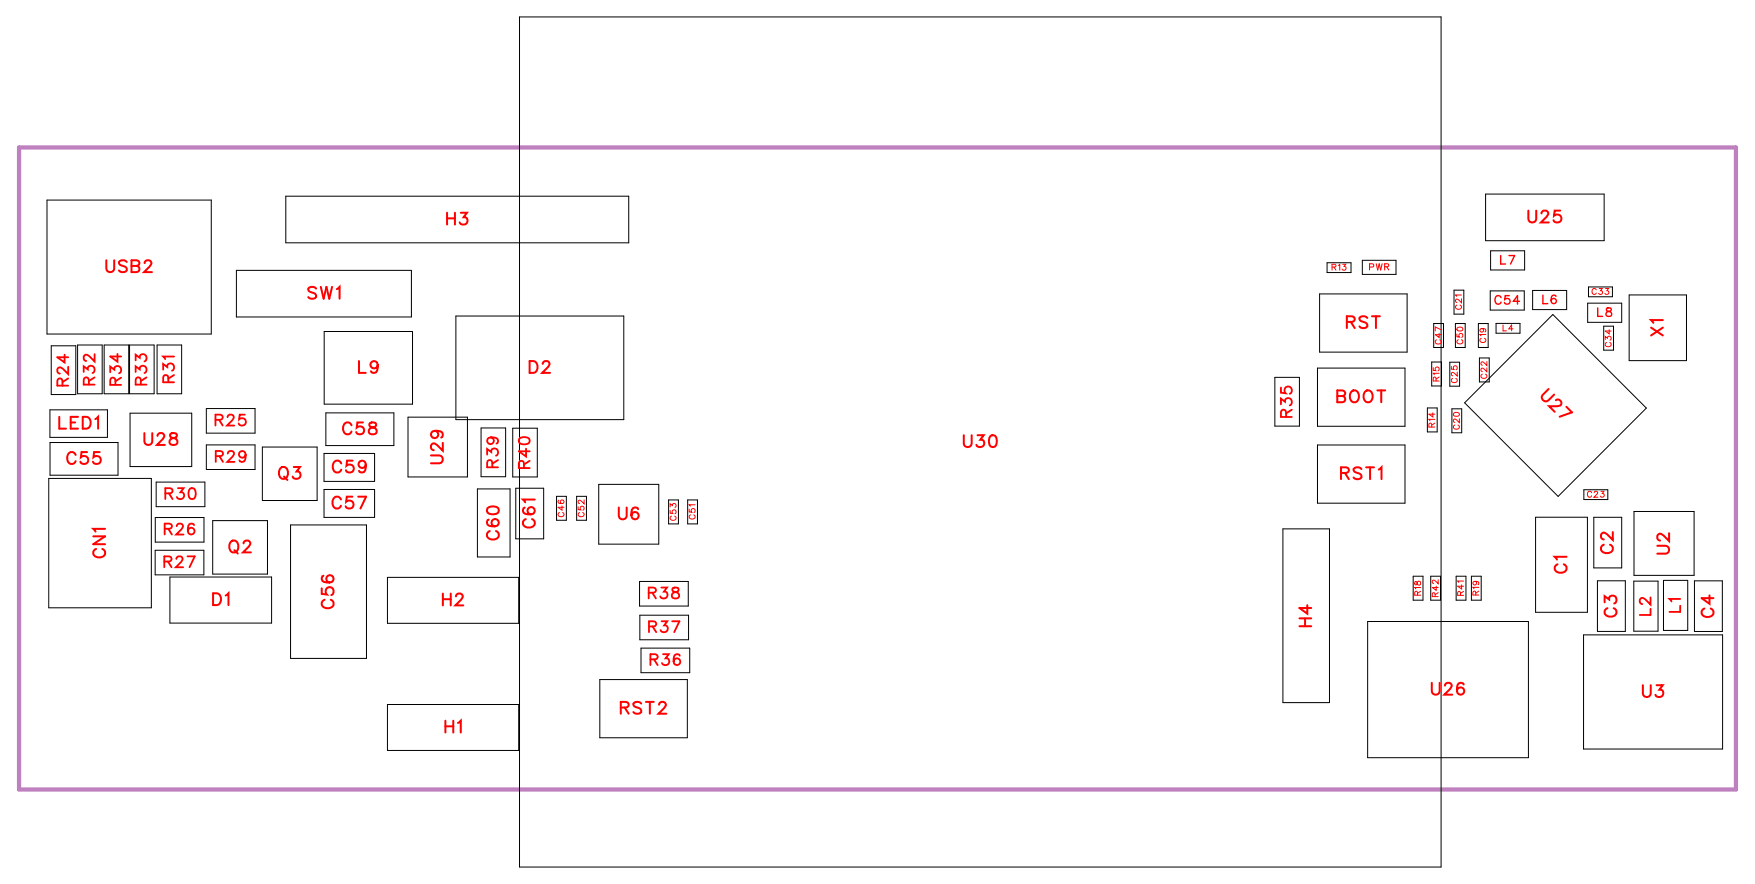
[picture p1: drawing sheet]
<svg xmlns="http://www.w3.org/2000/svg" width="105mm" height="53mm" viewBox="0 0 105 53" stroke-linecap="round" stroke-linejoin="round" font-family="sans-serif">
<path d="M1.1 8.8h103v38.5h-103z" fill="none" stroke="#bf80bf" stroke-width=".25"/>
<g fill="none" stroke="#000" stroke-width=".06">
<path d="M2.8 12h9.9v8h-9.9zM14.2 16.2h10.5v2.8h-10.5zM17.1 11.8h20.6v2.8h-20.6zM19.4 19.9h5.3v4.3h-5.3zM27.3 18.9h10.1v6.3h-10.1zM31.2 1h55.3v51h-55.3zM79.2 17.6h5.2v3.5h-5.2zM79.6 15.7h1.4v.6h-1.4zM81.7 15.6h2v.8h-2zM86 19.4h.6v1.4h-.6zM87.2 17.4h.6v1.4h-.6zM87.3 19.4h.6v1.4h-.6z"/>
<path d="M88.7 19.4h.6v1.4h-.6zM89.1 11.6h7.1v2.8h-7.1zM89.4 17.4h2v1.2h-2zM89.4 15h2.1v1.2h-2.1zM89.7 19.4h1.5v.6h-1.5zM91.9 17.4h2.1v1.2h-2.1zM93.2 18.9l5.6 5.6-5.3 5.3-5.6-5.7zM95.2 18.2h2.1v1.1h-2.1zM95.3 17.2h1.4v.6h-1.4zM96.2 19.6h.6v1.4h-.6zM97.7 17.7h3.5v3.9h-3.5zM2.9 28.7h6.2v7.7h-6.2z"/>
<path d="M3 24.6h3.4v1.6h-3.4zM3 26.5h4.1v2h-4.1zM3.1 20.7h1.4v2.9h-1.4zM4.7 20.7h1.4v2.9h-1.4zM6.2 20.7h1.5v2.9h-1.5zM7.8 20.7h1.4v2.9h-1.4zM7.8 24.8h3.7v3.2h-3.7zM9.3 33h2.9v1.5h-2.9zM9.3 31h2.9v1.5h-2.9zM9.4 28.9h2.9v1.5h-2.9zM9.4 20.7h1.5v2.9h-1.5zM10.2 34.6h6.1v2.7h-6.1z"/>
<path d="M12.4 26.7h2.9v1.4h-2.9zM12.4 24.5h2.9v1.5h-2.9zM12.8 31.2h3.2v3.2h-3.2zM15.7 26.8h3.3v3.2h-3.3zM17.4 31.5h4.6v8h-4.6zM19.4 27.2h3.1v1.7h-3.1zM19.4 29.3h3.1v1.7h-3.1zM19.5 24.7h4.1v2h-4.1zM23.2 34.6h7.9v2.8h-7.9zM24.5 25h3.5v3.6h-3.5zM28.6 29.3h2v4.1h-2zM28.9 25.7h1.4v2.9h-1.4z"/>
<path d="M30.8 25.7h1.4v2.9h-1.4zM30.9 29.3h1.7v3h-1.7zM33.4 29.7h.6v1.5h-.6zM34.6 29.7h.6v1.5h-.6zM35.9 29h3.6v3.6h-3.6zM38.4 34.9h2.9v1.4h-2.9zM38.4 36.9h2.9v1.4h-2.9zM38.5 38.8h2.9v1.5h-2.9zM40.1 30h.6v1.4h-.6zM41.3 30h.5v1.4h-.5zM76.5 22.6h1.5v2.9h-1.5zM77 31.7h2.8v10.4h-2.8z"/>
<path d="M79 22.1h5.3v3.4h-5.3zM79 26.7h5.3v3.5h-5.3zM82 37.3h9.7v8.1h-9.7zM84.8 34.5h.6v1.5h-.6zM85.6 24.5h.6v1.4h-.6zM85.8 34.5h.6v1.5h-.6zM85.9 21.7h.6v1.4h-.6zM87 21.7h.6v1.4h-.6zM87.1 24.5h.6v1.4h-.6zM87.4 34.5h.5v1.5h-.5zM88.3 34.5h.6v1.5h-.6zM88.8 21.5h.5v1.4h-.5z"/>
<path d="M92.1 31h3.1v5.7h-3.1zM95 38.1h8.3v6.8h-8.3zM95 29.4h1.5v.5h-1.5zM95.6 31h1.7v3h-1.7zM95.8 34.8h1.7v3h-1.7zM98 34.8h1.5v3h-1.5zM98 30.7h3.6v3.8h-3.6zM99.8 34.8h1.4v3h-1.4zM101.7 34.8h1.6v3h-1.6zM23.2 42.2h7.9v2.8h-7.9zM36 40.7h5.2v3.5h-5.2z"/>
</g>
<g fill="none" stroke="#f00" stroke-width=".12">
<path d="M6.4 15.6v.5l.2 .2 .2-.1 .1-.6M7.6 15.7l-.2-.1-.3 .1 .1 .2 .4 .1v.2l-.2 .1-.3-.1M7.9 15.9l.4 .1 .1 .2-.2 .1h-.3v-.7l.4 .1v.2h-.1M8.7 15.8l.1-.2h.1l.2 .1-.1 .3-.4 .3h.5M19 17.3l-.2-.1-.3 .1 .1 .2 .4 .2v.1l-.2 .1-.3-.1M19.2 17.2l.2 .7 .2-.7 .2 .7 .1-.7M20.2 17.3l.2-.1v.7M26.8 12.8v.7M26.8 13.1h.5M27.3 12.8v.7M27.6 12.8h.4l-.2 .2a.24 .24 0 0 1 .2 .4 .24 .24 0 0 1-.4-.1M80.8 19.3h.4l.1-.2-.2-.1h-.3v.7"/>
<path d="M81 19.3l.3 .4M82 19.1l-.1-.1-.3 .1v.1l.4 .3v.1l-.1 .1-.3-.1M82.3 19h.5M82.5 19v.7M91.7 12.6v.5l.2 .2 .2-.1 .1-.6M92.5 12.8l.1-.2h.1l.2 .2-.1 .2-.4 .3h.5M93.6 12.6h-.3l-.1 .3a.25 .25 0 0 1 .4 0 .25 .25 0 0 1 0 .4 .25 .25 0 0 1-.4-.1M99 19.6l.8 .5M99.8 19.2h-.8l.2 .2M99.8 19.6l-.8 .5M3.6 25v.7h.4M4.2 25.3h.3"/>
<path d="M4.5 27.3a.26 .26 0 0 0-.3-.2 .26 .26 0 0 0-.2 .3v.1a.26 .26 0 0 0 .2 .3 .26 .26 0 0 0 .3-.2M4.7 25h-.5v.7h.5M5 25h.2a.38 .38 0 0 1 .2 .3 .38 .38 0 0 1-.2 .4h-.2zM5.2 27.1h-.3v.3a.25 .25 0 0 1 .3 0 .25 .25 0 0 1 0 .4 .25 .25 0 0 1-.4-.1M5.6 32.1h.7l-.7 .5h.7M5.7 25.1l.2-.1v.7M5.8 32.9a.26 .26 0 0 0-.2 .3 .26 .26 0 0 0 .3 .2h.1a.26 .26 0 0 0 .3-.2 .26 .26 0 0 0-.2-.3M6 27.1h-.4v.3a.25 .25 0 0 1 .4 0 .25 .25 0 0 1-.1 .4 .25 .25 0 0 1-.3-.1M6.3 31.7h-.7l.1 .2M8.7 26v.5l.2 .2 .2-.1v-.6M9.4 26.1l.2-.1h.1l.2 .1-.1 .2-.4 .4h.5M10.2 26v.2l.3 .1 .1 .1a.24 .24 0 0 1-.2 .3 .24 .24 0 0 1-.2-.3l.4-.3v-.1z"/>
<path d="M12.8 35.6h.2a.38 .38 0 0 1 .3 .3 .38 .38 0 0 1-.3 .4h-.2zM13.5 35.7l.2-.1v.7M13.8 32.5l.1-.1a.33 .33 0 0 1 .4 .4 .33 .33 0 0 1-.4 .3l-.1-.3zM14.1 33l.2 .2M14.6 32.6l.1-.2h.2l.1 .1-.1 .3-.3 .3h.5M16.8 28.1l.1-.1a.33 .33 0 0 1 .4 .3 .33 .33 0 0 1-.4 .4l-.2-.3zM17 28.6l.2 .2M17.6 28h.4l-.2 .3a.24 .24 0 0 1 .2 .3 .24 .24 0 0 1-.4 0M19.3 35.3v.3h.3a.25 .25 0 0 1 0-.3 .25 .25 0 0 1 .4 0 .25 .25 0 0 1-.1 .4M19.4 34.5h-.1a.35 .35 0 0 0 .3 .5 .35 .35 0 0 0 .4-.3 .22 .22 0 0 0-.2-.2 .22 .22 0 0 0-.2 .2 .22 .22 0 0 0 .2 .2M19.5 35.9a.26 .26 0 0 0-.2 .3 .26 .26 0 0 0 .3 .3h.1a.26 .26 0 0 0 .3-.3 .26 .26 0 0 0-.2-.3M20.5 29.9a.26 .26 0 0 0-.3-.1 .26 .26 0 0 0-.3 .2v.2a.26 .26 0 0 0 .3 .3 .26 .26 0 0 0 .3-.2"/>
<path d="M20.5 27.8a.26 .26 0 0 0-.3-.2 .26 .26 0 0 0-.2 .3v.1a.26 .26 0 0 0 .2 .3 .26 .26 0 0 0 .3-.1M21.1 25.5a.26 .26 0 0 0-.3-.2 .26 .26 0 0 0-.2 .3v.2a.26 .26 0 0 0 .2 .2 .26 .26 0 0 0 .3-.1M21.1 29.8h-.3v.3a.25 .25 0 0 1 .3 0 .25 .25 0 0 1 0 .3 .25 .25 0 0 1-.4-.1M21.2 27.6h-.4v.3a.25 .25 0 0 1 .4 0 .25 .25 0 0 1-.1 .4 .25 .25 0 0 1-.3-.1M21.5 29.8h.5l-.4 .7M21.5 21.6v.7h.4M21.8 25.3h-.4v.3a.25 .25 0 0 1 .4 0 .25 .25 0 0 1-.1 .4 .25 .25 0 0 1-.3-.1M21.9 27.8a.22 .22 0 0 1-.3 .2 .22 .22 0 0 1 0-.3 .22 .22 0 0 1 .3 0v.1a.34 .34 0 0 1-.2 .5l-.2-.1M22.2 25.4v.2l.3 .1 .1 .1a.24 .24 0 0 1-.2 .2 .24 .24 0 0 1-.3-.2l.5-.3-.1-.1zM22.7 21.9a.22 .22 0 0 1-.3 .2 .22 .22 0 0 1-.1-.4 .22 .22 0 0 1 .3 0l.1 .2a.34 .34 0 0 1-.3 .4h-.1M25.9 27.3h.5l.2 .2-.1 .2-.6 .1M26.1 25.8a.22 .22 0 0 1 .2 .3 .22 .22 0 0 1-.4 .1 .22 .22 0 0 1 .1-.3l.1-.1a.34 .34 0 0 1 .5 .3l-.1 .1"/>
<path d="M26.6 26.5v.5l-.4-.3-.2-.1-.1 .1v.1l.1 .2M26.6 35.6v.7M26.6 35.9h.4M27 35.6v.7M27.4 35.7l.1-.1h.1l.2 .1-.1 .2-.4 .4h.5M29.2 30.5l.3-.1a.3 .3 0 0 1 .4 .2 .38 .38 0 0 1-.4 .2 .38 .38 0 0 1-.3-.2zM29.3 31.1l-.1 .1a.35 .35 0 0 0 .3 .4 .35 .35 0 0 0 .4-.3 .22 .22 0 0 0-.2-.2 .22 .22 0 0 0-.2 .2 .22 .22 0 0 0 .2 .2M29.4 31.8a.26 .26 0 0 0-.2 .3 .26 .26 0 0 0 .3 .2h.2a.26 .26 0 0 0 .2-.2 .26 .26 0 0 0-.1-.3M31.5 30.4l-.1 .1a.35 .35 0 0 0 .3 .4 .35 .35 0 0 0 .4-.3 .22 .22 0 0 0-.2-.2 .22 .22 0 0 0-.3 .2 .22 .22 0 0 0 .2 .2M31.5 31.1a.26 .26 0 0 0-.1 .3 .26 .26 0 0 0 .2 .2h.2a.26 .26 0 0 0 .3-.2 .26 .26 0 0 0-.2-.3M31.8 21.6h.2a.38 .38 0 0 1 .3 .4 .38 .38 0 0 1-.3 .3h-.2zM32.1 29.9h-.7l.1 .2"/>
<path d="M32.6 21.8l.1-.2h.1l.2 .2-.1 .2-.4 .3h.5M37.1 30.4v.5l.2 .2 .3-.1v-.6M38.3 30.5h-.1a.35 .35 0 0 0-.4 .2 .35 .35 0 0 0 .3 .4 .22 .22 0 0 0 .2-.2 .22 .22 0 0 0-.2-.2 .22 .22 0 0 0-.2 .2M57.8 26.1v.5l.2 .2 .3-.1v-.6M58.6 26.1h.4l-.2 .3a.24 .24 0 0 1 .2 .3 .24 .24 0 0 1-.4 0M59.4 26.1h.1a.37 .37 0 0 1 .3 .3 .37 .37 0 0 1-.3 .4 .45 .45 0 0 1-.1-.7zM78 37.5h.7M78 37.1h.7M78.3 37.1v.4M78.4 36.3v.5l-.4-.4h.7M80.2 23.7l.5 .1v.2l-.2 .1h-.3v-.7l.5 .1v.1l-.2 .1M80.4 28.3h.4l.1-.2-.2-.1h-.3v.7"/>
<path d="M80.7 28.3l.2 .4M81.1 23.4a.33 .33 0 0 1 .4 .4 .33 .33 0 0 1-.4 .3l-.1-.3zM81.7 28.1l-.2-.1-.3 .1 .1 .2 .4 .2v.1l-.2 .1-.3-.1M81.9 23.5v-.1a.33 .33 0 0 1 .5 .4 .33 .33 0 0 1-.5 .3l-.1-.3zM82 28h.4M82.2 28v.7M82.6 23.4h.5M82.7 28.1l.2-.1v.7M82.9 23.4v.7M92.9 23.3l-.4 .5 .1 .2h.3l.3-.4M93.3 24h.3v.1v.2h-.2h-.5l.4 .4M93.4 33.8a.26 .26 0 0 0-.1 .3 .26 .26 0 0 0 .2 .2h.2a.26 .26 0 0 0 .3-.2 .26 .26 0 0 0-.2-.3"/>
<path d="M94 24.4l.3 .3-.7 .3M94 33.4h-.7l.1 .1M96.2 32.6a.26 .26 0 0 0-.2 .3 .26 .26 0 0 0 .3 .3h.2a.26 .26 0 0 0 .3-.3 .26 .26 0 0 0-.2-.3M96.3 36.1v-.4l.2 .2a.24 .24 0 0 1 .4-.1 .24 .24 0 0 1-.1 .4M96.4 36.5a.26 .26 0 0 0-.1 .2 .26 .26 0 0 0 .2 .3h.2a.26 .26 0 0 0 .3-.3 .26 .26 0 0 0-.2-.2M96.8 31.9v.5l-.4-.4-.2-.1-.2 .2v.1l.2 .1M99.4 32.7h.5l.2 .2-.1 .3h-.6M100.1 32v.4l-.3-.3-.2-.1-.2 .1v.2l.2 .1M102.3 36.5a.26 .26 0 0 0-.2 .3 .26 .26 0 0 0 .3 .2h.1a.26 .26 0 0 0 .3-.2 .26 .26 0 0 0-.2-.3M102.6 35.7v.5l-.5-.3h.7M26.7 43.2v.7M26.7 43.5h.5"/>
<path d="M27.2 43.2v.7M27.5 43.3l.1-.1v.7M37.2 42.4h.4l.1-.2-.2-.1h-.3v.7M37.5 42.4l.2 .4M38.5 42.2l-.2-.1-.3 .1 .1 .1 .4 .3v.1l-.2 .1-.3-.1M38.7 42.1h.5M39 42.1v.7M39.5 42.2l.2-.1h.1l.1 .1-.1 .2-.3 .4h.5M85.9 40.9v.5l.2 .2 .2-.1 .1-.6M86.7 41.1l.1-.2h.2l.1 .2-.1 .2-.4 .3h.5M87.8 41a.35 .35 0 0 0-.4 .2 .35 .35 0 0 0 .2 .4 .22 .22 0 0 0 .2-.2 .22 .22 0 0 0-.2-.2 .22 .22 0 0 0-.2 .2M98.6 41.1v.5l.2 .2 .2-.1v-.6"/>
<path d="M99.4 41.1h.3l-.2 .2a.24 .24 0 0 1 .2 .4 .24 .24 0 0 1-.4-.1"/>
</g>
<g fill="none" stroke="#f00" stroke-width=".11">
<path d="M3.7 23.1v-.4h-.2l-.1 .4h.7M3.9 21.3v.4l-.5-.3h.7M4.1 22v.4l-.5-.4-.2 .3 .2 .1M4.1 22.7l-.4 .2M5 22.3v-.3l.3 .1a.22 .22 0 0 1 .3-.1 .22 .22 0 0 1-.1 .4M5.3 23.1v-.4l-.2-.1-.1 .5h.7M5.7 21.2v.5l-.6-.4-.1 .2 .2 .1M5.7 22.6l-.4 .2M6.6 22.3v-.3l.3 .2a.22 .22 0 0 1 .3-.2 .22 .22 0 0 1-.1 .4M6.9 23.1v-.4h-.2l-.1 .4h.7M7 21.2v.5l-.4-.3h.7M7.3 22.6l-.4 .3"/>
<path d="M8.1 22.3v-.3l.3 .1a.22 .22 0 0 1 .3-.1 .22 .22 0 0 1 0 .4M8.1 21.6v-.3l.3 .1a.22 .22 0 0 1 .3-.1 .22 .22 0 0 1 0 .4M8.4 23.1v-.4l-.2-.1-.1 .5h.7M8.8 22.6l-.4 .2M9.8 22.2v-.4l.2 .2a.22 .22 0 0 1 .4-.2 .22 .22 0 0 1-.1 .4M9.9 33.7l.3-.1 .1-.2-.4-.1v.7M9.9 31.7h.4v-.3h-.4v.6M9.9 29.6l.4-.1v-.2h-.4v.6M10.1 33.7l.2 .3M10.1 31.7l.2 .3M10.1 22.9v-.4h-.3v.4h.6M10.1 29.6l.3 .3"/>
<path d="M10.4 21.4h-.6l.1 .1M10.4 22.5l-.3 .2M10.6 33.5l.1-.2 .3 .2-.5 .5h.5M10.6 31.5l.1-.1 .3 .1-.4 .5h.4M10.7 29.3h.3l-.2 .2a.22 .22 0 0 1 .2 .4 .22 .22 0 0 1-.4-.1M11.2 33.3h.5l-.3 .7M11.4 29.3a.32 .32 0 0 1 .4 .2 .32 .32 0 0 1-.2 .4l-.3-.1v-.3zM11.6 31.5v-.1a.32 .32 0 0 0-.4 .2 .32 .32 0 0 0 .3 .4 .2 .2 0 0 0 .2-.2 .2 .2 0 0 0-.2-.2 .2 .2 0 0 0-.2 .2M12.9 25.2l.4-.1v-.2h-.4v.6M12.9 27.3h.4v-.2l-.4-.1v.7M13.1 25.2l.3 .3M13.2 27.3l.2 .4"/>
<path d="M13.7 25l.1-.1 .2 .1-.4 .5h.5M13.7 27.2l.1-.2 .2 .2-.4 .5h.5M14.7 24.9h-.3l-.1 .2a.23 .23 0 0 1 .4 0 .23 .23 0 0 1 0 .4 .23 .23 0 0 1-.4-.1M14.7 27.2a.2 .2 0 0 1-.2 .2 .2 .2 0 0 1-.1-.3 .2 .2 0 0 1 .3 0v.1a.31 .31 0 0 1-.2 .5l-.1-.1M29.2 27.3v-.4l.3 .2a.22 .22 0 0 1 .3-.2 .22 .22 0 0 1 0 .4M29.4 26.2a.2 .2 0 0 1 .2 .3 .2 .2 0 0 1-.3 .1 .2 .2 0 0 1 0-.4h.1a.31 .31 0 0 1 .5 .3l-.1 .1M29.5 28v-.4h-.2l-.1 .4h.7M29.9 27.6l-.4 .2M31.2 26.3a.32 .32 0 0 1 .4-.1 .32 .32 0 0 1 .1 .3 .32 .32 0 0 1-.4 .2 .32 .32 0 0 1-.1-.4zM31.4 28.1v-.4h-.2l-.1 .4h.7M31.6 26.9v.5l-.5-.4h.7M31.8 27.6l-.4 .2"/>
<path d="M38.9 35.5h.4v-.2l-.4-.1v.7M38.9 37.5h.4v-.2l-.4-.1v.7M39 39.5h.4v-.2l-.4-.1v.7M39.1 35.5l.2 .4M39.1 37.5l.3 .4M39.2 39.5l.3 .4M39.7 35.2h.3l-.2 .3a.22 .22 0 0 1 .2 .3 .22 .22 0 0 1-.4-.1M39.7 37.2h.3l-.2 .3a.22 .22 0 0 1 .2 .3 .22 .22 0 0 1-.4 0M39.8 39.2h.3l-.2 .3a.22 .22 0 0 1 .2 .3 .22 .22 0 0 1-.4-.1M40.3 37.2h.5l-.4 .7M40.4 35.2v.2l.2 .1 .1 .1a.22 .22 0 0 1-.2 .3 .22 .22 0 0 1-.2-.3l.4-.2v-.2zM40.8 39.3v-.1a.32 .32 0 0 0-.4 .3 .32 .32 0 0 0 .2 .4 .2 .2 0 0 0 .2-.2 .2 .2 0 0 0-.2-.2 .2 .2 0 0 0-.2 .1"/>
<path d="M76.8 24.2v-.3l.3 .2a.22 .22 0 0 1 .3-.2 .22 .22 0 0 1 0 .4M76.8 23.2v.3l.3 .1a.23 .23 0 0 1 0-.4 .23 .23 0 0 1 .4 .1 .23 .23 0 0 1-.1 .3M77.2 25l-.1-.4h-.2l-.1 .4h.7M77.5 24.6l-.3 .2M99 35.8v.4l-.5-.4-.1 .3 .1 .1M99 36.5v.4h-.6M100.8 35.9h-.6l.1 .2M100.8 36.3v.4h-.6"/>
</g>
<g fill="none" stroke="#f00" stroke-width=".06">
<path d="M79.9 16h.2v-.1l-.2-.1v.4M80 16l.1 .2M80.3 15.9l.1-.1v.4M80.5 15.8h.2l-.1 .2a.12 .12 0 0 1 .1 .2 .12 .12 0 0 1-.2-.1M82.2 16h.2v-.2h-.2v.4M82.6 15.8v.4l.1-.4 .1 .4 .1-.4M83.1 16h.2v-.2h-.2v.4M83.2 16l.1 .2M86.3 20v.2l-.2-.1h.4M86.5 19.8l-.4-.2v.2M87.4 18.3a.13 .13 0 0 0-.1 .1 .13 .13 0 0 0 .2 .1 .13 .13 0 0 0 .2-.1 .13 .13 0 0 0-.1-.1M87.7 17.9v.2l-.3-.2-.1 .1 .1 .1"/>
<path d="M87.7 17.7h-.4l.1 .1M88.9 19.7a.11 .11 0 0 1 .1 .1 .11 .11 0 0 1-.2 .1 .11 .11 0 0 1 0-.2h.3v.2M90.2 19.5v.3h.2M90.8 19.7h-.3l.2-.2v.3M95.8 17.4a.13 .13 0 0 0-.2-.1 .13 .13 0 0 0-.1 .1v.1a.13 .13 0 0 0 .1 .1 .13 .13 0 0 0 .2 0M95.9 17.3h.2l-.1 .1a.12 .12 0 0 1 .1 .2 .12 .12 0 0 1-.2 0M96.3 17.3h.2l-.1 .1a.12 .12 0 0 1 .1 .2 .12 .12 0 0 1-.2 0M96.5 19.8v.2l-.2-.2h.4M33.5 30a.15 .15 0 0 0 .2 .2 .15 .15 0 0 0 .1-.2 .11 .11 0 0 0-.2 0 .11 .11 0 0 0 .1 .2M33.6 30.7a.13 .13 0 0 0-.1 .2 .13 .13 0 0 0 .1 .1h.1a.13 .13 0 0 0 .1-.1 .13 .13 0 0 0-.1-.2M33.7 30.3v.3l-.2-.2h.3M34.7 30.4v.1l.1 .1a.13 .13 0 0 1 0-.2 .13 .13 0 0 1 .2 0 .13 .13 0 0 1 0 .2"/>
<path d="M34.8 30.7a.13 .13 0 0 0-.1 .2 .13 .13 0 0 0 .1 .1h.1a.13 .13 0 0 0 .1-.1 .13 .13 0 0 0 0-.2M35 30v.2l-.2-.2h-.1l.1 .2M40.2 30.6v.2h.2a.13 .13 0 0 1-.1-.2 .13 .13 0 0 1 .2 0 .13 .13 0 0 1 0 .2M40.2 30.4v-.2l.1 .1a.12 .12 0 0 1 .2-.1 .12 .12 0 0 1 0 .2M40.3 30.9a.13 .13 0 0 0-.1 .2 .13 .13 0 0 0 .1 .1h.1a.13 .13 0 0 0 .2-.1 .13 .13 0 0 0-.1-.2M41.3 30.5v.2h.2a.13 .13 0 0 1 0-.2 .13 .13 0 0 1 .2 0 .13 .13 0 0 1-.1 .2M41.4 30.9a.13 .13 0 0 0-.1 .1 .13 .13 0 0 0 .2 .1h.1a.13 .13 0 0 0 .1-.1 .13 .13 0 0 0-.1-.1M41.7 30.3h-.4h.1M84.9 34.9l.1 .2 .1-.3a.12 .12 0 0 1 .1 .2 .12 .12 0 0 1-.1 .1l-.1-.2zM85 35.7v-.2h-.1v.2h.3M85.2 35.2h-.3v.1M85.2 35.4l-.2 .2"/>
<path d="M85.9 25.6v-.2h-.1l-.1 .2h.4M86 24.7v.3l-.3-.2h.4M86 22v.2h.1a.13 .13 0 0 1 0-.2 .13 .13 0 0 1 .2 0 .13 .13 0 0 1 0 .2M86.1 25.1h-.4l.1 .1M86.1 25.4l-.2 .1M86.1 35.8v-.2l-.1-.1-.1 .3h.4M86.1 22.8v-.2h-.1v.2h.3M86.2 35.1v.3l-.3-.2h.4M86.2 20.4a.13 .13 0 0 0-.1 .1 .13 .13 0 0 0 .1 .1h.1a.13 .13 0 0 0 .2-.1 .13 .13 0 0 0-.1-.1M86.3 34.8v.2l-.3-.2h-.1l.1 .2M86.3 35.5l-.2 .1M86.3 22.4h-.3v.1"/>
<path d="M86.3 22.6l-.2 .1M87.1 22v.1h.1a.13 .13 0 0 1 0-.1 .13 .13 0 0 1 .2 0 .13 .13 0 0 1 0 .2M87.1 22.7a.13 .13 0 0 0 0 .1 .13 .13 0 0 0 .1 .1h.1a.13 .13 0 0 0 .1-.1 .13 .13 0 0 0-.1-.1M87.3 25.5a.13 .13 0 0 0-.1 .1 .13 .13 0 0 0 .1 .1h.1a.13 .13 0 0 0 .1-.1 .13 .13 0 0 0 0-.1M87.4 20v.2h.2a.13 .13 0 0 1-.1-.2 .13 .13 0 0 1 .2 0 .13 .13 0 0 1 0 .2M87.4 22.3v.2l-.2-.2-.1 .1v.1M87.5 20.4a.13 .13 0 0 0-.1 .1 .13 .13 0 0 0 .1 .1h.1a.13 .13 0 0 0 .2-.1 .13 .13 0 0 0-.1-.1M87.5 25.1v.2l-.2-.2-.1 .1 .1 .1M87.6 35.7v-.2h-.1l-.1 .2h.4M87.7 35.1v.2l-.3-.2h.4M87.8 34.8h-.4l.1 .1M87.8 35.4l-.2 .2"/>
<path d="M88.5 34.8a.11 .11 0 0 1 .1 .2 .11 .11 0 0 1-.2 0 .11 .11 0 0 1 0-.1h.3v.1M88.5 35.7v-.2l-.1-.1v.3h.3M88.7 35.2h-.3v.1M88.7 35.4l-.2 .1M88.9 20.3a.13 .13 0 0 0-.1 .1 .13 .13 0 0 0 .1 .1h.1a.13 .13 0 0 0 .1-.1 .13 .13 0 0 0-.1-.1M88.9 22.4a.13 .13 0 0 0-.1 .2 .13 .13 0 0 0 .2 .1h.1a.13 .13 0 0 0 .1-.1 .13 .13 0 0 0-.1-.2M89.1 20.1h-.3M89.2 22v.3l-.3-.2h-.1l.1 .2M89.2 21.7v.2l-.3-.2-.1 .1 .1 .1M95.5 29.5a.13 .13 0 0 0-.2-.1 .13 .13 0 0 0-.1 .2v.1a.13 .13 0 0 0 .1 .1 .13 .13 0 0 0 .2-.1M95.6 29.5l.2-.1v.1l-.2 .3h.3M96 29.4h.2l-.1 .2a.12 .12 0 0 1 .1 .2 .12 .12 0 0 1-.2-.1"/>
<path d="M96.3 20.4v-.2l.1 .1a.12 .12 0 0 1 .2-.1 .12 .12 0 0 1 0 .2M96.4 20.5a.13 .13 0 0 0-.1 .2 .13 .13 0 0 0 .1 .1h.1a.13 .13 0 0 0 .2-.1 .13 .13 0 0 0-.1-.2"/>
<circle cx="87.6" cy="19.7" r=".16"/>
<circle cx="87.4" cy="24.8" r=".16"/>
</g>
<path d="M90 15.3v.5h.3M90 17.8a.19 .19 0 0 0-.2-.1 .19 .19 0 0 0-.1 .2v.1a.19 .19 0 0 0 .1 .2 .19 .19 0 0 0 .2-.1M90.5 15.3h.4l-.3 .5M90.5 17.7h-.2v.2a.18 .18 0 0 1 .2 0 .18 .18 0 0 1 0 .3 .18 .18 0 0 1-.2-.1M91.2 18.1h-.4l.2-.4v.5M92.6 17.7v.5h.3M93.3 17.8v-.1a.22 .22 0 0 0-.3 .2 .22 .22 0 0 0 .3 .2 .16 .16 0 0 0 0-.2 .16 .16 0 0 0-.2 .1M95.8 18.5v.5h.3M96.4 18.5v.1l.3 .2a.17 .17 0 0 1-.2 .2 .17 .17 0 0 1-.2-.2l.4-.2-.1-.1z" fill="none" stroke="#f00" stroke-width=".08"/>
<g font-size="1.2" fill="#fff">
<text x="6.3" y="16.6">USB2</text>
<text x="26.8" y="13.8">H3</text>
<text x="91.6" y="13.6">U25</text>
<text x="18.4" y="18.2">SW1</text>
<text x="21.5" y="22.6">L9</text>
<text x="31.7" y="22.6">D2</text>
<text x="80.7" y="20">RST</text>
<text x="92.1" y="24" transform="rotate(45 92.1 24)">U27</text>
<text x="100.1" y="20.2" transform="rotate(-90 100.1 20.2)">X1</text>
<text x="3.5" y="26">LED1</text>
<text x="4" y="28.1">C55</text>
<text x="8.6" y="27">U28</text>
<text x="16.7" y="29">Q3</text>
<text x="19.9" y="28.6">C59</text>
<text x="20.5" y="26.3">C58</text>
<text x="26.9" y="27.8" transform="rotate(-90 26.9 27.8)">U29</text>
<text x="57.8" y="27.1">U30</text>
<text x="80.2" y="24.4">BOOT</text>
<text x="80.4" y="29">RST1</text>
<text x="6.6" y="33.5" transform="rotate(-90 6.6 33.5)">CN1</text>
<text x="13.7" y="33.4">Q2</text>
<text x="19.9" y="30.8">C57</text>
<text x="30.2" y="32.4" transform="rotate(-90 30.2 32.4)">C60</text>
<text x="32.4" y="31.7" transform="rotate(-90 32.4 31.7)">C61</text>
<text x="37.1" y="31.4">U6</text>
<text x="94.3" y="34.4" transform="rotate(-90 94.3 34.4)">C1</text>
<text x="97" y="33.2" transform="rotate(-90 97 33.2)">C2</text>
<text x="100.4" y="33.2" transform="rotate(-90 100.4 33.2)">U2</text>
<text x="12.7" y="36.6">D1</text>
<text x="20.3" y="36.5" transform="rotate(-90 20.3 36.5)">C56</text>
<text x="26.5" y="36.6">H2</text>
<text x="79" y="37.6" transform="rotate(-90 79 37.6)">H4</text>
<text x="85.8" y="41.9">U26</text>
<text x="97.3" y="37" transform="rotate(-90 97.3 37)">C3</text>
<text x="103.1" y="37" transform="rotate(-90 103.1 37)">C4</text>
<text x="26.7" y="44.2">H1</text>
<text x="37.2" y="43.1">RST2</text>
<text x="98.5" y="42.1">U3</text>
</g>
<g font-size="1.1" fill="#fff">
<text x="4.4" y="23.2" transform="rotate(-90 4.4 23.2)">R24</text>
<text x="5.9" y="23.1" transform="rotate(-90 5.9 23.1)">R32</text>
<text x="7.5" y="23.1" transform="rotate(-90 7.5 23.1)">R34</text>
<text x="9.1" y="23.1" transform="rotate(-90 9.1 23.1)">R33</text>
<text x="10.7" y="23" transform="rotate(-90 10.7 23)">R31</text>
<text x="12.9" y="25.8">R25</text>
<text x="12.9" y="28">R29</text>
<text x="30.1" y="28.1" transform="rotate(-90 30.1 28.1)">R39</text>
<text x="32" y="28.1" transform="rotate(-90 32 28.1)">R40</text>
<text x="77.8" y="25" transform="rotate(-90 77.8 25)">R35</text>
<text x="9.8" y="34.3">R27</text>
<text x="9.8" y="32.3">R26</text>
<text x="9.9" y="30.2">R30</text>
<text x="38.9" y="36.1">R38</text>
<text x="38.9" y="38.2">R37</text>
<text x="39" y="40.1">R36</text>
<text x="99.3" y="36.9" transform="rotate(-90 99.3 36.9)">L2</text>
<text x="101.1" y="36.7" transform="rotate(-90 101.1 36.7)">L1</text>
</g>
<g font-size=".9" fill="#fff">
<text x="90" y="16">L7</text>
<text x="89.6" y="18.4">C54</text>
<text x="92.5" y="18.4">L6</text>
<text x="95.8" y="19.2">L8</text>
</g>
<g font-size=".6" fill="#fff">
<text x="79.9" y="16.3">R13</text>
<text x="82.1" y="16.3">PWR</text>
<text x="95.5" y="17.8">C33</text>
<text x="86.5" y="22.9" transform="rotate(-90 86.5 22.9)">R15</text>
<text x="86.6" y="20.7" transform="rotate(-90 86.6 20.7)">C47</text>
<text x="87.6" y="23" transform="rotate(-90 87.6 23)">C25</text>
<text x="87.8" y="18.6" transform="rotate(-90 87.8 18.6)">C21</text>
<text x="87.9" y="20.6" transform="rotate(-90 87.9 20.6)">C50</text>
<text x="89.3" y="20.6" transform="rotate(-90 89.3 20.6)">C19</text>
<text x="89.3" y="22.7" transform="rotate(-90 89.3 22.7)">C22</text>
<text x="90.1" y="20">L4</text>
<text x="96.8" y="20.8" transform="rotate(-90 96.8 20.8)">C34</text>
<text x="86.2" y="25.6" transform="rotate(-90 86.2 25.6)">R14</text>
<text x="87.7" y="25.8" transform="rotate(-90 87.7 25.8)">C20</text>
<text x="95.2" y="29.9">C23</text>
<text x="34" y="31" transform="rotate(-90 34 31)">C46</text>
<text x="35.2" y="31" transform="rotate(-90 35.2 31)">C52</text>
<text x="40.7" y="31.2" transform="rotate(-90 40.7 31.2)">C53</text>
<text x="41.8" y="31.1" transform="rotate(-90 41.8 31.1)">C51</text>
<text x="85.4" y="35.7" transform="rotate(-90 85.4 35.7)">R18</text>
<text x="86.4" y="35.8" transform="rotate(-90 86.4 35.8)">R42</text>
<text x="87.9" y="35.7" transform="rotate(-90 87.9 35.7)">R41</text>
<text x="88.9" y="35.7" transform="rotate(-90 88.9 35.7)">R19</text>
</g>
</svg>
